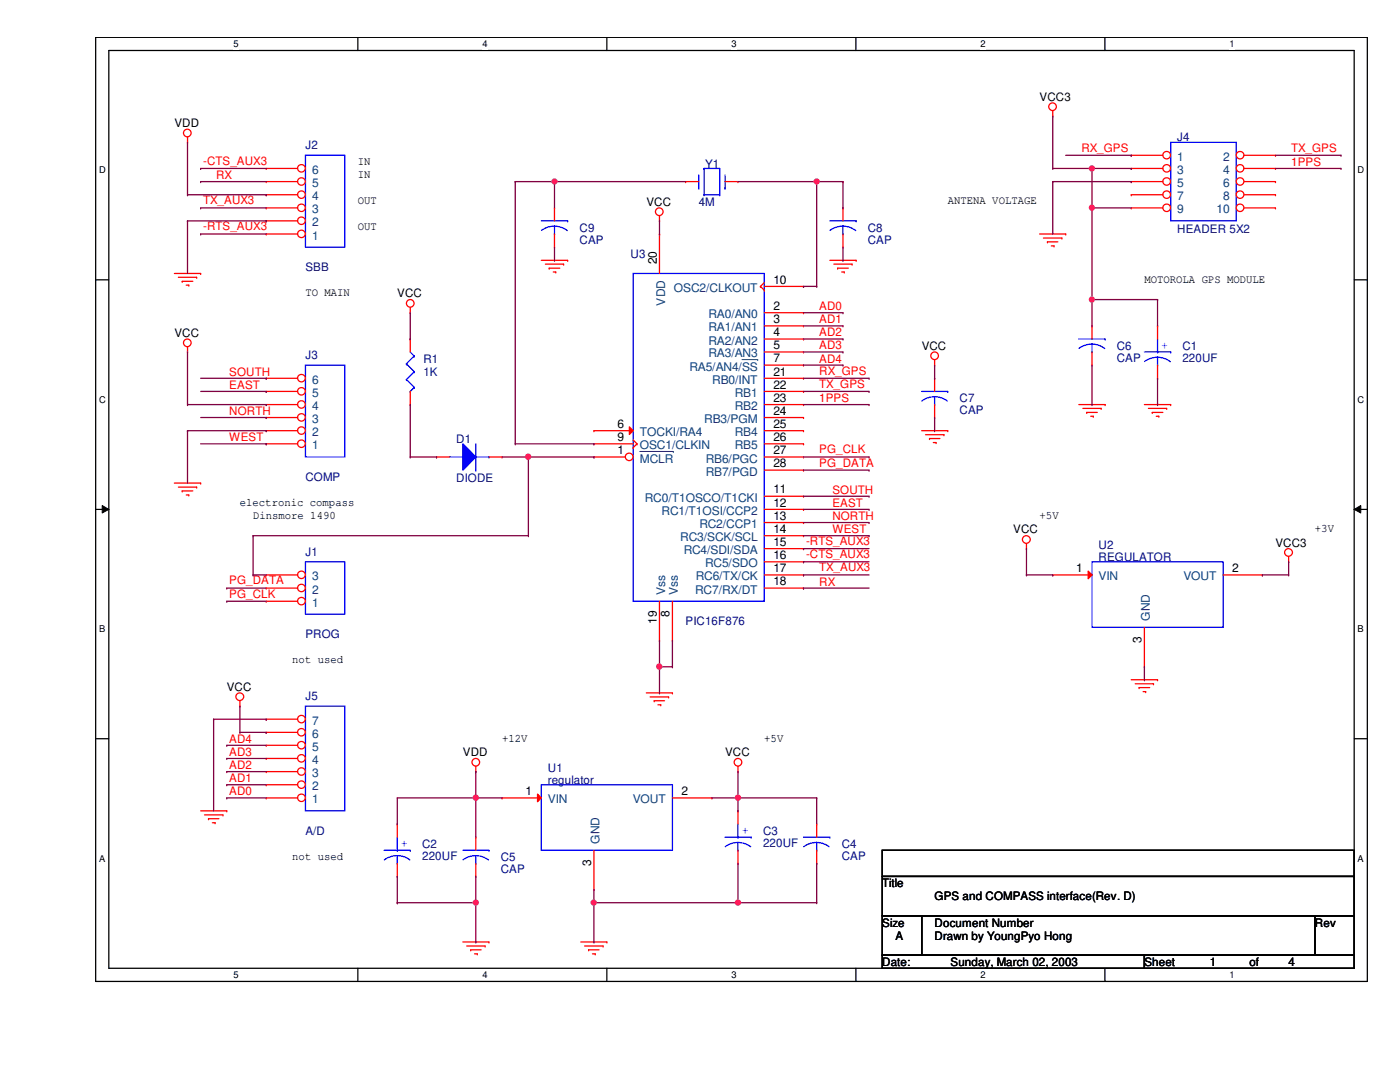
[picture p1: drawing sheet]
<svg xmlns="http://www.w3.org/2000/svg" width="279mm" height="216mm" viewBox="0 0 279 216" stroke-linecap="round" stroke-linejoin="round" font-family="sans-serif">
<path d="M19.1 7.5h253.8v188.3h-253.8zM21.7 10.1h248.6v183.1h-248.6z" fill="none" stroke="#000" stroke-width=".25"/>
<g fill="#fff">
<path d="M46.6 7.7h1v2.1h-1z"/>
<path d="M46.6 193.5h1v2.1h-1z"/>
</g>
<path d="M71.4 7.5v2.6M71.4 193.2v2.6" fill="none" stroke="#000" stroke-width=".25"/>
<g fill="#fff">
<path d="M96.3 7.7h1v2.1h-1z"/>
<path d="M96.3 193.5h1v2.1h-1z"/>
</g>
<path d="M121.1 7.5v2.6M121.1 193.2v2.6" fill="none" stroke="#000" stroke-width=".25"/>
<g fill="#fff">
<path d="M146 7.7h1v2.1h-1z"/>
<path d="M146 193.5h1v2.1h-1z"/>
</g>
<path d="M170.8 7.5v2.6M170.8 193.2v2.6" fill="none" stroke="#000" stroke-width=".25"/>
<g fill="#fff">
<path d="M195.7 7.7h1v2.1h-1z"/>
<path d="M195.7 193.5h1v2.1h-1z"/>
</g>
<path d="M220.5 7.5v2.6M220.5 193.2v2.6" fill="none" stroke="#000" stroke-width=".25"/>
<g fill="#fff">
<path d="M245.4 7.7h1v2.1h-1z"/>
<path d="M245.4 193.5h1v2.1h-1z"/>
<path d="M19.8 32.9h1.3v2.1h-1.3z"/>
<path d="M270.9 32.9h1.3v2.1h-1.3z"/>
<path d="M19.8 78.7h1.3v2.1h-1.3z"/>
<path d="M270.9 78.7h1.3v2.1h-1.3z"/>
</g>
<path d="M19.1 55.8h2.6M270.3 55.8h2.6" fill="none" stroke="#000" stroke-width=".25"/>
<g fill="#fff">
<path d="M19.8 124.5h1.2v2.1h-1.2z"/>
<path d="M270.9 124.5h1.3v2.1h-1.3z"/>
</g>
<path d="M19.1 101.6h2.6M270.3 101.6h2.6" fill="none" stroke="#000" stroke-width=".25"/>
<path d="M20.4 100.9l1.3 .7-1.3 .8zM270.3 101.6l1.3-.7v1.5z" fill="#000"/>
<path d="M20.4 100.9l1.3 .7-1.3 .8zM270.3 101.6l1.3-.7v1.5z" fill="none" stroke="#000" stroke-width=".2"/>
<g fill="#fff">
<path d="M19.8 170.3h1.2v2h-1.2z"/>
<path d="M270.9 170.3h1.3v2h-1.3z"/>
</g>
<path d="M19.1 147.4h2.6M270.3 147.4h2.6M176.1 169.7h94.2v5.2h-94.2zM176.1 174.9h94.2v7.9h-94.2zM176.1 182.8h7.8v7.8h-7.8zM176.1 190.6h52.3v2.6h-52.3zM183.9 182.8h78.5v7.8h-78.5zM228.4 190.6h41.9v2.6h-41.9zM262.4 182.8h7.9v7.8h-7.9z" fill="none" stroke="#000" stroke-width=".25"/>
<g fill="none" stroke="#f00" stroke-width=".25">
<path d="M37.4 28.4h.1M37.4 27.3v1.1M210.1 23.2h.1M210.1 22.1v1.1M34.8 54.6h5.2M35.6 55.3h3.6M36.4 56.1h.1M36.4 56.1h2.1M37.2 56.9h.5M37.7 56.9h.1M39.2 55.3h.1M40 54.6h.1"/>
<path d="M108 51.9h5.3M108.8 52.7h3.7M109.6 53.5h.1M109.6 53.5h2.1M110.4 54.3h.5M110.7 41.5h.1M110.7 49.3h.1M110.7 41.5v2.6M110.7 46.7v2.6M110.9 54.3h.1M112.5 52.7h.1M113.3 51.9h.1"/>
<path d="M131.6 44.1h.1M131.6 43.1v1M165.6 51.9h5.3M166.4 52.7h3.7M167.2 53.5h.1M167.2 53.5h2.1M168 54.3h.5M168.5 54.3h.1M170.1 52.7h.1M170.9 51.9h.1M207.5 46.7h5.2M208.2 47.5h3.7"/>
<path d="M209 48.3h.1M209 48.3h2.1M209.8 49.1h.6M210.4 49.1h.1M211.9 47.5h.1M212.7 46.7h.1M37.4 70.2h.1M37.4 69.2v1M81.9 62.4h.1M81.9 61.3v1.1M186.5 72.9h.1M186.5 71.8v1.1"/>
<path d="M231 65h.1M231 75.5h.1M231 65v2.6M231 72.9v2.6M34.8 96.4h5.2M35.6 97.2h3.6M36.4 98h.1M36.4 98h2.1M37.2 98.8h.5M37.7 98.8h.1M39.2 97.2h.1M40 96.4h.1"/>
<path d="M183.9 85.9h5.2M184.7 86.7h3.7M185.5 87.5h.1M185.5 87.5h2.1M186.3 88.3h.5M186.8 88.3h.1M188.4 86.7h.1M189.1 85.9h.1M215.3 80.7h5.3M216.1 81.5h3.7M216.9 82.3h.1M216.9 82.3h2.1"/>
<path d="M217.7 83.1h.5M218.2 83.1h.1M219.8 81.5h.1M220.6 80.7h.1M228.4 80.7h5.2M229.2 81.5h3.6M230 82.3h.1M230 82.3h2.1M230.8 83.1h.5M231.3 83.1h.1M232.8 81.5h.1M233.6 80.7h.1"/>
<path d="M204.9 109.5h.1M204.9 108.5v1M257.2 112.1h.1M257.2 111v1.1M47.9 139.8v1.1M129 138.3h5.2M129.8 139.1h3.6M130.6 139.8h.1M130.6 139.8h2M133.4 139.1h.1M134.2 138.3h.1M225.8 135.6h5.2"/>
<path d="M226.6 136.4h3.6M227.3 137.2h.1M227.3 137.2h2.1M228.1 138h.5M228.6 138h.1M230.2 136.4h.1M231 135.6h.1M47.9 140.9h.1M95 154h.1M95 152.9v1.1M131.3 140.6h.6M131.9 140.6h.1"/>
<path d="M147.3 154h.1M147.3 152.9v1.1M40 161.8h5.3M40.8 162.6h3.7M41.6 163.4h.1M41.6 163.4h2.1M42.4 164.2h.5M42.9 164.2h.1M44.5 162.6h.1M45.3 161.8h.1M92.4 188h5.2M93.1 188.8h3.7"/>
<path d="M93.9 189.5h.1M93.9 189.5h2.1M94.7 190.3h.6M95.3 190.3h.1M96.8 188.8h.1M97.6 188h.1M115.9 188h5.2M116.7 188.8h3.7M117.5 189.5h.1M117.5 189.5h2M118.2 190.3h.6M118.8 190.3h.1"/>
<path d="M120.4 188.8h.1M121.1 188h.1"/>
<circle cx="37.4" cy="26.5" r=".76"/>
<circle cx="210.1" cy="21.3" r=".76"/>
<circle cx="131.6" cy="42.2" r=".76"/>
<circle cx="37.4" cy="68.4" r=".76"/>
<circle cx="81.9" cy="60.5" r=".76"/>
<circle cx="186.5" cy="71" r=".76"/>
<circle cx="204.8" cy="107.7" r=".77"/>
<circle cx="257.2" cy="110.2" r=".77"/>
<circle cx="47.9" cy="139" r=".77"/>
<circle cx="95" cy="152.1" r=".76"/>
<circle cx="147.3" cy="152.1" r=".76"/>
</g>
<g fill="none" stroke="#00f" stroke-width=".25">
<path d="M108 44.1h5.3M110.7 46.7h.1M110.7 45.1l1.3 .2 1.2 .7M110.7 45.1l-1.2 .2-1.4 .7M110.7 45.1v1.6M113.3 44.1h.1M228.4 70.2h5.2M231 72.9h.1M231 70.2h.1M231 71.3l1.3 .2 1.3 .7M231 71.3l-1.1 .1-1.5 .7M231 67.6v2.6"/>
<path d="M231 71.3v1.6M233.6 70.2h.1M61 112.1h7.8v10.5h-7.8z"/>
</g>
<circle cx="60.2" cy="120" r=".75" fill="#fff"/>
<g fill="none" stroke="#f00" stroke-width=".25">
<path d="M53.1 120h.1M53.1 120h6.3"/>
<circle cx="60.2" cy="120" r=".75"/>
</g>
<circle cx="60.2" cy="117.3" r=".75" fill="#fff"/>
<g fill="none" stroke="#f00" stroke-width=".25">
<path d="M53.1 117.3h.1M53.1 117.3h6.3"/>
<circle cx="60.2" cy="117.3" r=".75"/>
</g>
<circle cx="60.2" cy="114.7" r=".75" fill="#fff"/>
<g fill="none" stroke="#f00" stroke-width=".25">
<path d="M168.2 41.5h.1M168.2 49.3h.1M168.2 41.5v2.6M168.2 46.7v2.6M53.1 114.7h.1M53.1 114.7h6.3"/>
<circle cx="60.2" cy="114.7" r=".75"/>
</g>
<path d="M61 31h7.8v18.3h-7.8zM165.6 44.1h5.3M168.2 46.7h.1M168.2 45.1l1.4 .2 1.2 .7M168.2 45.1l-1.1 .2-1.4 .7M168.2 45.1v1.6M170.9 44.1h.1" fill="none" stroke="#00f" stroke-width=".25"/>
<circle cx="60.2" cy="46.7" r=".75" fill="#fff"/>
<g fill="none" stroke="#f00" stroke-width=".25">
<path d="M53.1 46.7h.1M53.1 46.7h6.3"/>
<circle cx="60.2" cy="46.7" r=".75"/>
</g>
<circle cx="60.2" cy="44" r=".75" fill="#fff"/>
<g fill="none" stroke="#f00" stroke-width=".25">
<path d="M53.1 44.1h.1M53.1 44.1h6.3"/>
<circle cx="60.2" cy="44" r=".75"/>
</g>
<circle cx="60.2" cy="41.5" r=".75" fill="#fff"/>
<g fill="none" stroke="#f00" stroke-width=".25">
<path d="M53.1 41.5h.1M53.1 41.5h6.3"/>
<circle cx="60.2" cy="41.5" r=".75"/>
</g>
<circle cx="60.2" cy="38.8" r=".75" fill="#fff"/>
<g fill="none" stroke="#f00" stroke-width=".25">
<path d="M53.1 38.9h.1M53.1 38.9h6.3"/>
<circle cx="60.2" cy="38.8" r=".75"/>
</g>
<circle cx="60.2" cy="36.2" r=".75" fill="#fff"/>
<g fill="none" stroke="#f00" stroke-width=".25">
<path d="M53.1 36.2h.1M53.1 36.2h6.3"/>
<circle cx="60.2" cy="36.2" r=".75"/>
</g>
<circle cx="60.2" cy="33.6" r=".75" fill="#fff"/>
<g fill="none" stroke="#f00" stroke-width=".25">
<path d="M53.1 33.6h.1M53.1 33.6h6.3"/>
<circle cx="60.2" cy="33.6" r=".75"/>
</g>
<path d="M61 140.9h7.8v20.9h-7.8z" fill="none" stroke="#00f" stroke-width=".25"/>
<circle cx="60.2" cy="159.2" r=".75" fill="#fff"/>
<g fill="none" stroke="#f00" stroke-width=".25">
<path d="M53.1 159.2h.1M53.1 159.2h6.3"/>
<circle cx="60.2" cy="159.2" r=".75"/>
</g>
<circle cx="60.2" cy="156.6" r=".75" fill="#fff"/>
<g fill="none" stroke="#f00" stroke-width=".25">
<path d="M53.1 156.6h.1M53.1 156.6h6.3"/>
<circle cx="60.2" cy="156.6" r=".75"/>
</g>
<circle cx="60.2" cy="153.9" r=".75" fill="#fff"/>
<g fill="none" stroke="#f00" stroke-width=".25">
<path d="M53.1 154h.1M53.1 154h6.3"/>
<circle cx="60.2" cy="153.9" r=".75"/>
</g>
<circle cx="60.2" cy="151.3" r=".75" fill="#fff"/>
<g fill="none" stroke="#f00" stroke-width=".25">
<path d="M53.1 151.3h.1M53.1 151.3h6.3"/>
<circle cx="60.2" cy="151.3" r=".75"/>
</g>
<circle cx="60.2" cy="148.7" r=".75" fill="#fff"/>
<g fill="none" stroke="#f00" stroke-width=".25">
<path d="M53.1 148.7h.1M53.1 148.7h6.3"/>
<circle cx="60.2" cy="148.7" r=".75"/>
</g>
<circle cx="60.2" cy="146.1" r=".75" fill="#fff"/>
<g fill="none" stroke="#f00" stroke-width=".25">
<path d="M53.1 146.1h.1M53.1 146.1h6.3"/>
<circle cx="60.2" cy="146.1" r=".75"/>
</g>
<circle cx="60.2" cy="143.5" r=".75" fill="#fff"/>
<g fill="none" stroke="#f00" stroke-width=".25">
<path d="M131.6 46.7h.1M131.6 46.7v7.9M151.8 57.1h.1M151.8 57.1l.7 .8M152.5 57.9h.1M152.5 56.4l-.7 .7M152.5 57.1h7.9M160.4 57.1h.1M152.5 62.4h7.9M152.5 65h7.9M152.5 67.6h7.9M152.5 70.2h7.9"/>
<path d="M152.5 75.5h7.9M152.5 78.1h7.9M160.4 62.4h.1M160.4 65h.1M160.4 67.6h.1M160.4 70.2h.1M160.4 75.5h.1M160.4 78.1h.1M152.5 80.7h7.9M152.5 83.3h7.9M152.5 85.9h7.9M152.5 88.6h7.9"/>
<path d="M152.5 91.2h7.9M152.5 93.8h7.9M152.5 99h7.9M160.4 80.7h.1M160.4 83.3h.1M160.4 85.9h.1M160.4 88.6h.1M160.4 91.2h.1M160.4 93.8h.1M160.4 99h.1M131.6 120v7.8M152.5 101.6h7.9"/>
<path d="M152.5 104.3h7.9M152.5 106.9h7.9M152.5 109.5h7.9M152.5 112.1h7.9M152.5 114.7h7.9M152.5 117.3h7.9M160.4 101.6h.1M160.4 104.3h.1M160.4 106.9h.1M160.4 109.5h.1M160.4 112.1h.1M160.4 114.7h.1"/>
<path d="M160.4 117.3h.1M131.6 127.8h.1M53.1 143.5h.1M53.1 143.5h6.3"/>
<circle cx="60.2" cy="143.5" r=".75"/>
</g>
<path d="M126.4 54.6h26.1v65.4h-26.1z" fill="none" stroke="#00f" stroke-width=".25"/>
<path d="M125.6 85.2l.8 .7-.8 .8z" fill="#f00"/>
<path d="M118.5 85.9h.1M118.5 88.6h.1M118.5 85.9h7.9M118.5 88.6h7.9M125.6 85.2l.8 .7-.8 .8zM126.4 89.3h.1M126.4 87.8l.7 .8M127.1 88.6h.1M127.1 88.6l-.7 .7" fill="none" stroke="#f00" stroke-width=".25"/>
<circle cx="125.6" cy="91.2" r=".75" fill="#fff"/>
<g fill="none" stroke="#f00" stroke-width=".25">
<path d="M81.9 67.6h.1M81.9 67.6v2.6M81.9 78.1v2.6M152.5 72.9h7.9M160.4 72.9h.1M81.9 80.7h.1M118.5 91.2h.1M118.5 91.2h6.3M134.2 120v7.8M134.2 127.8h.1M79.3 164.4h.1M79.3 174.9h.1"/>
<path d="M79.3 164.4v2.6M79.3 172.3v2.6"/>
<circle cx="125.6" cy="91.2" r=".75"/>
</g>
<path d="M148.1 71.8h3.1M151.2 71.8h.1M127.7 90.1h6.7M134.4 90.1h.1" fill="none" stroke="#004080" stroke-width=".2"/>
<g fill="none" stroke="#00f" stroke-width=".25">
<path d="M81.1 72.6h.1M81.1 75.7h.1M81.1 72.6l1.6 1.6M81.1 75.7l1.6 1.6M81.9 78.1h.1M81.9 70.2l.8 .8M82.7 71h.1M82.7 74.2h.1M82.7 77.3h.1M82.7 71l-1.6 1.6M82.7 74.2l-1.6 1.5M82.7 77.3l-.8 .8"/>
<path d="M108 156.6h26.2v13.1h-26.2zM76.7 169.7h5.2M79.3 172.3h.1M79.3 169.7h.1M79.3 170.7l1.6 .3 .9 .6M79.3 170.7l-1.1 .2-1.5 .7M79.3 167v2.7M79.3 170.7v1.6M81.9 169.7h.1"/>
</g>
<path d="M107.3 158.5l.7 .7-.7 .8z" fill="#f00"/>
<g fill="none" stroke="#f00" stroke-width=".25">
<path d="M100.2 159.2h.1M100.2 159.2h7.8M107.3 158.5l.7 .7-.7 .8zM134.2 159.2h7.9M142.1 159.2h.1M95 167h.1M95 174.9h.1M95 167v2.7M95 172.3v2.6M118.5 177.5h.1M118.5 169.7v7.8M147.3 161.8h.1"/>
<path d="M147.3 172.3h.1M147.3 161.8v2.6M147.3 169.7v2.6"/>
</g>
<g fill="none" stroke="#00f" stroke-width=".25">
<path d="M233.6 28.4h13.1v15.7h-13.1zM92.4 169.7h5.2M95 172.3h.1M95 170.7l1 .2 1.5 .7M95 170.7l-1.1 .2-1.5 .7M95 170.7v1.6M97.6 169.7h.1M144.7 167h5.2M147.3 169.7h.1M147.3 167h.1M147.3 168.1l1.6 .3 .9 .6M147.3 168.1l-1.1 .1-1.5 .8"/>
<path d="M147.3 164.4v2.6M147.3 168.1v1.6M149.9 167h.1"/>
</g>
<circle cx="232.8" cy="31" r=".75" fill="#fff"/>
<g fill="none" stroke="#f00" stroke-width=".25">
<path d="M225.8 31h.1M225.8 31h6.3"/>
<circle cx="232.8" cy="31" r=".75"/>
</g>
<circle cx="247.5" cy="31" r=".75" fill="#fff"/>
<g fill="none" stroke="#f00" stroke-width=".25">
<path d="M248.3 31h6.3M254.6 31h.1"/>
<circle cx="247.5" cy="31" r=".75"/>
</g>
<circle cx="232.8" cy="33.6" r=".75" fill="#fff"/>
<g fill="none" stroke="#f00" stroke-width=".25">
<path d="M225.8 33.6h.1M225.8 33.6h6.3"/>
<circle cx="232.8" cy="33.6" r=".75"/>
</g>
<circle cx="247.5" cy="33.6" r=".75" fill="#fff"/>
<g fill="none" stroke="#f00" stroke-width=".25">
<path d="M248.3 33.6h6.3M254.6 33.6h.1"/>
<circle cx="247.5" cy="33.6" r=".75"/>
</g>
<circle cx="232.8" cy="36.2" r=".75" fill="#fff"/>
<g fill="none" stroke="#f00" stroke-width=".25">
<path d="M225.8 36.2h.1M225.8 36.2h6.3"/>
<circle cx="232.8" cy="36.2" r=".75"/>
</g>
<circle cx="247.5" cy="36.2" r=".75" fill="#fff"/>
<g fill="none" stroke="#f00" stroke-width=".25">
<path d="M248.3 36.2h6.3M254.6 36.2h.1"/>
<circle cx="247.5" cy="36.2" r=".75"/>
</g>
<circle cx="232.8" cy="38.8" r=".75" fill="#fff"/>
<g fill="none" stroke="#f00" stroke-width=".25">
<path d="M225.8 38.9h.1M225.8 38.9h6.3"/>
<circle cx="232.8" cy="38.8" r=".75"/>
</g>
<circle cx="247.5" cy="38.8" r=".75" fill="#fff"/>
<g fill="none" stroke="#f00" stroke-width=".25">
<path d="M248.3 38.9h6.3M254.6 38.9h.1"/>
<circle cx="247.5" cy="38.8" r=".75"/>
</g>
<circle cx="232.8" cy="41.5" r=".75" fill="#fff"/>
<g fill="none" stroke="#f00" stroke-width=".25">
<path d="M225.8 41.5h.1M225.8 41.5h6.3"/>
<circle cx="232.8" cy="41.5" r=".75"/>
</g>
<circle cx="247.5" cy="41.5" r=".75" fill="#fff"/>
<g fill="none" stroke="#f00" stroke-width=".25">
<path d="M248.3 41.5h6.3M254.6 41.5h.1M163 164.4h.1M163 172.3h.1M163 164.4v2.6M163 169.7v2.6"/>
<circle cx="247.5" cy="41.5" r=".75"/>
</g>
<path d="M160.4 167h5.2M163 169.7h.1M163 168.1l1.5 .3 1 .6M163 168.1l-1.1 .1-1.5 .8M163 168.1v1.6M165.6 167h.1" fill="none" stroke="#00f" stroke-width=".25"/>
<path d="M92.4 88.6l2.6 2.6-2.6 2.6z" fill="#00f"/>
<path d="M61 72.9h7.8v18.3h-7.8zM89.7 91.2h2.7M92.4 88.6l2.6 2.6-2.6 2.6zM92.4 91.2h.1M95 93.8h.1M95 88.6v5.2M95 91.2h2.6M97.6 91.2h.1" fill="none" stroke="#00f" stroke-width=".25"/>
<path d="M87.1 91.2h.1M87.1 91.2h2.6M97.6 91.2h2.6M100.2 91.2h.1" fill="none" stroke="#f00" stroke-width=".25"/>
<circle cx="60.2" cy="88.5" r=".75" fill="#fff"/>
<g fill="none" stroke="#f00" stroke-width=".25">
<path d="M53.1 88.6h.1M53.1 88.6h6.3"/>
<circle cx="60.2" cy="88.5" r=".75"/>
</g>
<circle cx="60.2" cy="85.9" r=".75" fill="#fff"/>
<g fill="none" stroke="#f00" stroke-width=".25">
<path d="M53.1 85.9h.1M53.1 85.9h6.3"/>
<circle cx="60.2" cy="85.9" r=".75"/>
</g>
<circle cx="60.2" cy="83.3" r=".75" fill="#fff"/>
<g fill="none" stroke="#f00" stroke-width=".25">
<path d="M53.1 83.3h.1M53.1 83.3h6.3"/>
<circle cx="60.2" cy="83.3" r=".75"/>
</g>
<circle cx="60.2" cy="80.7" r=".75" fill="#fff"/>
<g fill="none" stroke="#f00" stroke-width=".25">
<path d="M53.1 80.7h.1M53.1 80.7h6.3"/>
<circle cx="60.2" cy="80.7" r=".75"/>
</g>
<circle cx="60.2" cy="78.1" r=".75" fill="#fff"/>
<g fill="none" stroke="#f00" stroke-width=".25">
<path d="M53.1 78.1h.1M53.1 78.1h6.3"/>
<circle cx="60.2" cy="78.1" r=".75"/>
</g>
<circle cx="60.2" cy="75.5" r=".75" fill="#fff"/>
<g fill="none" stroke="#f00" stroke-width=".25">
<path d="M53.1 75.5h.1M53.1 75.5h6.3M186.5 75.5h.1M186.5 75.5v2.6M186.5 83.3h.1M186.5 80.7v2.6"/>
<circle cx="60.2" cy="75.5" r=".75"/>
</g>
<path d="M183.9 78.1h5.2M186.5 79.2l1.6 .3 1 .5M186.5 79.2l-1.1 .1-1.4 .7M186.5 79.2v1.5M189.1 78.1h.1M186.5 80.7h.1M217.9 112.1h26.2v13.1h-26.2z" fill="none" stroke="#00f" stroke-width=".25"/>
<path d="M217.2 114l.7 .7-.7 .8z" fill="#f00"/>
<g fill="none" stroke="#f00" stroke-width=".25">
<path d="M136.8 36.2h.1M136.8 36.2h2.6M144.7 36.2h2.6M147.3 36.2h.1M217.9 65h.1M217.9 72.9h.1M217.9 65v2.6M217.9 70.2v2.7M210.1 114.7h.1M210.1 114.7h7.8M217.2 114l.7 .7-.7 .8zM244.1 114.7h7.8"/>
<path d="M251.9 114.7h.1M228.4 133.1h.1M228.4 125.2v7.9"/>
</g>
<g fill="none" stroke="#00f" stroke-width=".25">
<path d="M139.4 37.5h.1M139.4 34.9v2.6M140.5 38.9h.1M140.5 33.6h.1M140.5 33.6v5.3M140.5 38.9h3.1M140.5 33.6h3.1M143.6 38.9h.1M143.6 33.6h.1M143.6 33.6v5.3M144.7 37.5h.1M144.7 34.9v2.6"/>
<path d="M215.3 67.6h5.3M217.9 70.2h.1M217.9 68.7l1.4 .2 1.2 .7M217.9 68.7l-1.1 .1-1.5 .7M217.9 68.7v1.5M220.6 67.6h.1"/>
</g>
<path d="M147.3 36.2h15.7M163 36.2h.1M163 36.2v20.9M163 57.1h.1M81.9 67.6h.1M81.9 62.4v5.2M160.4 117.3h.1M160.4 114.7h.1M160.4 117.3h13M160.4 114.7h13" fill="none" stroke="#800040" stroke-width=".25"/>
<circle cx="163" cy="36.2" r=".5" fill="#f0f"/>
<circle cx="163" cy="36.2" r=".5" fill="none" stroke="#f0f" stroke-width=".25"/>
<path d="M110.7 36.2h.1M110.7 36.2h26.1M160.4 57.1h.1M160.4 57.1h2.6" fill="none" stroke="#800040" stroke-width=".25"/>
<circle cx="110.7" cy="36.2" r=".5" fill="#f0f"/>
<circle cx="110.7" cy="36.2" r=".5" fill="none" stroke="#f0f" stroke-width=".25"/>
<g fill="none" stroke="#800040" stroke-width=".25">
<path d="M102.8 36.2h.1M102.8 36.2v52.4M102.8 36.2h7.9M110.7 36.2h.1M110.7 36.2v5.3M163 36.2h5.2M168.2 36.2h.1M168.2 36.2v5.3M110.7 51.9h.1M110.7 49.3v2.6M131.6 46.7h.1M131.6 44.1v2.6"/>
<path d="M168.2 41.5h.1M168.2 51.9h.1M168.2 49.3v2.6M100.2 91.2h5.3M102.8 88.6h.1M102.8 88.6h15.7M105.5 91.2h.1M118.5 88.6h.1M160.4 80.7h13M173.4 80.7h.1M131.6 133.1h.1M131.6 127.8v5.3"/>
<path d="M131.6 133.1h2.6"/>
</g>
<circle cx="131.6" cy="133" r=".51" fill="#f0f"/>
<circle cx="131.6" cy="133" r=".51" fill="none" stroke="#f0f" stroke-width=".25"/>
<g fill="none" stroke="#800040" stroke-width=".25">
<path d="M37.4 38.9h.1M37.4 28.4v10.5M37.4 38.9h15.7M40 36.2h.1M40 33.6h.1M40 36.2h13.1M40 33.6h13.1M53.1 38.9h.1M37.4 44.1h.1M37.4 44.1v10.5M37.4 44.1h15.7M40 41.5h.1"/>
<path d="M40 46.7h.1M40 41.5h13.1M40 46.7h13.1M53.1 44.1h.1M37.4 70.2v10.5M37.4 85.9h.1M37.4 80.7h.1M37.4 85.9v10.5M37.4 80.7h15.7M37.4 85.9h15.7M53.1 80.7h.1M53.1 85.9h.1"/>
<path d="M134.2 133.1h.1M134.2 127.8v5.3M142.1 159.2h5.2M147.3 159.2h.1M147.3 154v5.2"/>
</g>
<circle cx="147.3" cy="159.2" r=".51" fill="#f0f"/>
<circle cx="147.3" cy="159.2" r=".51" fill="none" stroke="#f0f" stroke-width=".25"/>
<path d="M147.3 159.2v2.6M147.3 161.8h.1M147.3 172.3v7.8M147.3 180.1h.1" fill="none" stroke="#800040" stroke-width=".25"/>
<circle cx="147.3" cy="180.1" r=".5" fill="#f0f"/>
<circle cx="147.3" cy="180.1" r=".5" fill="none" stroke="#f0f" stroke-width=".25"/>
<path d="M118.5 180.1h.1M118.5 180.1h28.8" fill="none" stroke="#800040" stroke-width=".25"/>
<circle cx="118.5" cy="180.1" r=".5" fill="#f0f"/>
<circle cx="118.5" cy="180.1" r=".5" fill="none" stroke="#f0f" stroke-width=".25"/>
<path d="M79.3 159.2h15.7M95 159.2h.1M95 159.2v7.8M118.5 177.5v2.6M118.5 180.1h.1" fill="none" stroke="#800040" stroke-width=".25"/>
<circle cx="95" cy="159.2" r=".51" fill="#f0f"/>
<circle cx="95" cy="159.2" r=".51" fill="none" stroke="#f0f" stroke-width=".25"/>
<path d="M210.1 33.6h.1M210.1 23.2v10.4M210.1 33.6h7.8M217.9 33.6h.1M147.3 159.2h.1M147.3 159.2h15.7M163 159.2h.1M163 159.2v5.2M163 172.3h.1M163 172.3v7.8M147.3 180.1h15.7M163 180.1h.1" fill="none" stroke="#800040" stroke-width=".25"/>
<circle cx="217.9" cy="33.6" r=".5" fill="#f0f"/>
<circle cx="217.9" cy="33.6" r=".5" fill="none" stroke="#f0f" stroke-width=".25"/>
<g fill="none" stroke="#800040" stroke-width=".25">
<path d="M210.1 36.2h.1M210.1 36.2v10.5M210.1 36.2h15.7M212.7 31h13.1M217.9 33.6h.1M217.9 33.6h7.9M217.9 33.6v26.2M225.8 36.2h.1M225.8 31h.1M225.8 33.6h.1M254.6 31h13M254.6 33.6h13"/>
<path d="M267.6 31h.1M267.6 33.6h.1M217.9 41.5h.1M217.9 59.8h.1M217.9 41.5h7.9M160.4 78.1h13M160.4 75.5h13M173.4 78.1h.1M173.4 75.5h.1"/>
</g>
<circle cx="217.9" cy="41.4" r=".5" fill="#f0f"/>
<circle cx="217.9" cy="41.4" r=".5" fill="none" stroke="#f0f" stroke-width=".25"/>
<circle cx="217.9" cy="59.8" r=".5" fill="#f0f"/>
<circle cx="217.9" cy="59.8" r=".5" fill="none" stroke="#f0f" stroke-width=".25"/>
<g fill="none" stroke="#800040" stroke-width=".25">
<path d="M217.9 59.8h.1M217.9 59.8h13.1M217.9 59.8v5.2M231 59.8h.1M231 59.8v5.2M40 75.5h13.1M40 78.1h13.1M53.1 75.5h.1M53.1 78.1h.1M186.5 75.5h.1M186.5 72.9v2.6M217.9 65h.1"/>
<path d="M217.9 72.9v7.8M231 75.5v5.2M40 83.3h13.1M40 88.6h13.1M53.1 83.3h.1M53.1 88.6h.1M81.9 91.2h.1M81.9 80.7v10.5M81.9 91.2h5.2M87.1 91.2h.1M160.4 99h13M173.4 99h.1"/>
<path d="M186.5 85.9h.1M186.5 83.3v2.6M217.9 80.7h.1M231 80.7h.1M160.4 101.6h13M160.4 104.3h13M160.4 106.9h13M173.4 101.6h.1M173.4 104.3h.1M173.4 106.9h.1M204.9 114.7h.1M204.9 109.5v5.2"/>
<path d="M204.9 114.7h5.2M210.1 114.7h.1M251.9 114.7h.1M251.9 114.7h5.3M257.2 114.7h.1M257.2 112.1v2.6M131.6 138.3h.1M131.6 133.1v5.2M228.4 135.6h.1M228.4 133.1v2.5M79.3 159.2v5.2M95 154h.1"/>
<path d="M95 154v5.2M79.3 164.4h.1M79.3 174.9v5.2M79.3 180.1h.1M79.3 180.1h15.7"/>
</g>
<circle cx="95" cy="180.1" r=".5" fill="#f0f"/>
<circle cx="95" cy="180.1" r=".5" fill="none" stroke="#f0f" stroke-width=".25"/>
<path d="M105.5 91.2h.1M105.5 91.2v15.7M50.5 106.9h55M105.5 106.9h.1M95 159.2h.1M95 159.2h5.2M95 174.9v13.1M95 180.1h.1M95 188h.1M118.5 188h.1M118.5 180.1v7.9" fill="none" stroke="#800040" stroke-width=".25"/>
<circle cx="105.4" cy="91.1" r=".51" fill="#f0f"/>
<circle cx="105.4" cy="91.1" r=".51" fill="none" stroke="#f0f" stroke-width=".25"/>
<g fill="none" stroke="#800040" stroke-width=".25">
<path d="M160.4 62.4h7.8M160.4 65h7.8M160.4 67.6h7.8M160.4 70.2h7.8M160.4 72.9h7.8M168.2 62.4h.1M168.2 65h.1M168.2 67.6h.1M168.2 70.2h.1M168.2 72.9h.1M105.5 91.2h13M118.5 91.2h.1"/>
<path d="M160.4 91.2h13M160.4 93.8h13M173.4 91.2h.1M173.4 93.8h.1M45.3 117.3h.1M45.3 120h.1M45.3 117.3h7.8M45.3 120h7.8M50.5 114.7h.1M50.5 106.9h.1M50.5 114.7h2.6M50.5 106.9v7.8"/>
<path d="M160.4 109.5h.1M160.4 112.1h.1M160.4 109.5h13M160.4 112.1h13M42.6 143.5h.1M42.6 143.5v18.3M42.6 143.5h10.5M45.3 148.7h.1M45.3 151.3h.1M45.3 154h.1M45.3 156.6h.1M45.3 159.2h.1"/>
<path d="M45.3 148.7h7.8M45.3 151.3h7.8M45.3 154h7.8M45.3 156.6h7.8M45.3 159.2h7.8M47.9 146.1h.1M47.9 140.9v5.2M47.9 146.1h5.2M53.1 146.1h.1M53.1 143.5h.1"/>
</g>
<circle cx="163" cy="36.2" r=".5" fill="#f0f"/>
<circle cx="163" cy="36.2" r=".5" fill="none" stroke="#f0f" stroke-width=".25"/>
<circle cx="110.7" cy="36.2" r=".5" fill="#f0f"/>
<circle cx="110.7" cy="36.2" r=".5" fill="none" stroke="#f0f" stroke-width=".25"/>
<circle cx="131.6" cy="133" r=".51" fill="#f0f"/>
<circle cx="131.6" cy="133" r=".51" fill="none" stroke="#f0f" stroke-width=".25"/>
<circle cx="147.3" cy="159.2" r=".51" fill="#f0f"/>
<circle cx="147.3" cy="159.2" r=".51" fill="none" stroke="#f0f" stroke-width=".25"/>
<circle cx="147.3" cy="180.1" r=".5" fill="#f0f"/>
<circle cx="147.3" cy="180.1" r=".5" fill="none" stroke="#f0f" stroke-width=".25"/>
<circle cx="118.5" cy="180.1" r=".5" fill="#f0f"/>
<circle cx="118.5" cy="180.1" r=".5" fill="none" stroke="#f0f" stroke-width=".25"/>
<circle cx="95" cy="159.2" r=".51" fill="#f0f"/>
<circle cx="95" cy="159.2" r=".51" fill="none" stroke="#f0f" stroke-width=".25"/>
<circle cx="217.9" cy="33.6" r=".5" fill="#f0f"/>
<circle cx="217.9" cy="33.6" r=".5" fill="none" stroke="#f0f" stroke-width=".25"/>
<circle cx="217.9" cy="41.4" r=".5" fill="#f0f"/>
<circle cx="217.9" cy="41.4" r=".5" fill="none" stroke="#f0f" stroke-width=".25"/>
<circle cx="217.9" cy="59.8" r=".5" fill="#f0f"/>
<circle cx="217.9" cy="59.8" r=".5" fill="none" stroke="#f0f" stroke-width=".25"/>
<circle cx="95" cy="180.1" r=".5" fill="#f0f"/>
<circle cx="95" cy="180.1" r=".5" fill="none" stroke="#f0f" stroke-width=".25"/>
<circle cx="105.4" cy="91.1" r=".51" fill="#f0f"/>
<circle cx="105.4" cy="91.1" r=".51" fill="none" stroke="#f0f" stroke-width=".25"/>
<g font-size="2.4" fill="#004080">
<text x="62.3" y="34.7">6</text>
<text x="234.9" y="32.1">1</text>
<text x="234.9" y="34.7">3</text>
<text x="244.1" y="32.1">2</text>
<text x="244.1" y="34.7">4</text>
<text x="62.3" y="40">4</text>
<text x="62.3" y="37.3">5</text>
<text x="234.9" y="37.3">5</text>
<text x="234.9" y="40">7</text>
<text x="244.1" y="37.3">6</text>
<text x="244.1" y="40">8</text>
<text x="62.3" y="47.8">1</text>
<text x="62.3" y="45.2">2</text>
<text x="62.3" y="42.6">3</text>
<text x="234.9" y="42.6">9</text>
<text x="242.8" y="42.6">10</text>
<text x="134.5" y="58.3">OSC2/CLKOUT</text>
<text x="132.7" y="61" transform="rotate(-90 132.7 61)">VDD</text>
<text x="141.4" y="63.5">RA0/AN0</text>
<text x="141.4" y="66.1">RA1/AN1</text>
<text x="141.4" y="68.7">RA2/AN2</text>
<text x="141.4" y="71.3">RA3/AN3</text>
<text x="62.3" y="76.6">6</text>
<text x="137.6" y="74">RA5/AN4/SS</text>
<text x="142.2" y="76.6">RB0/INT</text>
<text x="62.3" y="81.8">4</text>
<text x="62.3" y="79.2">5</text>
<text x="146.6" y="79.2">RB1</text>
<text x="146.6" y="81.8">RB2</text>
<text x="62.3" y="89.7">1</text>
<text x="62.3" y="87">2</text>
<text x="62.3" y="84.4">3</text>
<text x="127.7" y="87">TOCKI/RA4</text>
<text x="127.7" y="89.7">OSC1/CLKIN</text>
<text x="140.5" y="84.4">RB3/PGM</text>
<text x="146.6" y="87">RB4</text>
<text x="146.6" y="89.7">RB5</text>
<text x="127.7" y="92.3">MCLR</text>
<text x="140.8" y="92.3">RB6/PGC</text>
<text x="140.8" y="94.9">RB7/PGD</text>
<text x="128.7" y="100.1">RC0/T1OSCO/T1CKI</text>
<text x="132" y="102.7">RC1/T1OSI/CCP2</text>
<text x="135.8" y="108">RC3/SCK/SCL</text>
<text x="139.6" y="105.4">RC2/CCP1</text>
<text x="136.4" y="110.6">RC4/SDI/SDA</text>
<text x="140.7" y="113.2">RC5/SDO</text>
<text x="62.3" y="118.4">2</text>
<text x="62.3" y="115.8">3</text>
<text x="132.7" y="118.7" transform="rotate(-90 132.7 118.7)">Vss</text>
<text x="135.3" y="118.7" transform="rotate(-90 135.3 118.7)">Vss</text>
<text x="138.7" y="118.4">RC7/RX/DT</text>
<text x="138.9" y="115.8">RC6/TX/CK</text>
<text x="219.2" y="115.8">VIN</text>
<text x="236.2" y="115.8">VOUT</text>
<text x="62.3" y="121.1">1</text>
<text x="229.5" y="123.9" transform="rotate(-90 229.5 123.9)">GND</text>
<text x="62.3" y="149.8">5</text>
<text x="62.3" y="147.2">6</text>
<text x="62.3" y="144.6">7</text>
<text x="62.3" y="155.1">3</text>
<text x="62.3" y="152.4">4</text>
<text x="62.3" y="160.3">1</text>
<text x="62.3" y="157.7">2</text>
<text x="109.3" y="160.3">VIN</text>
<text x="126.3" y="160.3">VOUT</text>
<text x="119.6" y="168.4" transform="rotate(-90 119.6 168.4)">GND</text>
</g>
<g font-size="2.4">
<text x="131.1" y="52.7" transform="rotate(-90 131.1 52.7)">20</text>
<text x="154.3" y="56.6">10</text>
<text x="154.3" y="61.8">2</text>
<text x="154.3" y="64.5">3</text>
<text x="154.3" y="67.1">4</text>
<text x="154.3" y="69.7">5</text>
<text x="154.3" y="74.9">21</text>
<text x="154.3" y="77.6">22</text>
<text x="154.3" y="72.3">7</text>
<text x="154.3" y="80.2">23</text>
<text x="154.3" y="82.8">24</text>
<text x="123.2" y="85.4">6</text>
<text x="123.2" y="88">9</text>
<text x="154.3" y="85.4">25</text>
<text x="154.3" y="88">26</text>
<text x="123.2" y="90.6">1</text>
<text x="154.3" y="90.6">27</text>
<text x="154.3" y="93.3">28</text>
<text x="154.3" y="98.5">11</text>
<text x="154.3" y="101.1">12</text>
<text x="154.3" y="103.7">13</text>
<text x="154.3" y="106.3">14</text>
<text x="154.3" y="108.9">15</text>
<text x="154.3" y="111.5">16</text>
<text x="154.3" y="114.2">17</text>
<text x="154.3" y="116.8">18</text>
<text x="214.8" y="114.2">1</text>
<text x="245.9" y="114.2">2</text>
<text x="131.1" y="124.5" transform="rotate(-90 131.1 124.5)">19</text>
<text x="133.6" y="123.1" transform="rotate(-90 133.6 123.1)">8</text>
<text x="227.8" y="128.4" transform="rotate(-90 227.8 128.4)">3</text>
<text x="104.9" y="158.7">1</text>
<text x="136" y="158.7">2</text>
<text x="118" y="172.8" transform="rotate(-90 118 172.8)">3</text>
</g>
<g font-size="2.3">
<text x="207.5" y="20.1">VCC3</text>
<text x="34.8" y="25.3">VDD</text>
<text x="71.4" y="32.9">IN</text>
<text x="71.4" y="35.5">IN</text>
<text x="71.4" y="40.8">OUT</text>
<text x="129" y="41">VCC</text>
<text x="189.1" y="40.8">ANTENA VOLTAGE</text>
<text x="71.4" y="46">OUT</text>
<text x="61" y="59.1">TO MAIN</text>
<text x="79.3" y="59.3">VCC</text>
<text x="228.4" y="56.5">MOTOROLA GPS MODULE</text>
<text x="34.8" y="67.2">VCC</text>
<text x="183.9" y="69.8">VCC</text>
<text x="47.9" y="100.9">electronic compass</text>
<text x="50.5" y="103.5">Dinsmore 1490</text>
<text x="202.2" y="106.4">VCC</text>
<text x="207.5" y="103.5">+5V</text>
<text x="262.4" y="106.2">+3V</text>
<text x="254.6" y="109.1">VCC3</text>
<text x="45.3" y="137.8">VCC</text>
<text x="58.3" y="132.3">not used</text>
<text x="100.2" y="148">+12V</text>
<text x="152.5" y="148">+5V</text>
<text x="92.4" y="150.9">VDD</text>
<text x="144.7" y="150.9">VCC</text>
<text x="58.3" y="171.6">not used</text>
<text x="176.1" y="177">Title</text>
<text x="186.5" y="179.7">GPS and COMPASS interface(Rev. D)</text>
<text x="176.1" y="184.9">Size</text>
<text x="186.5" y="184.9">Document Number</text>
<text x="262.4" y="184.9">Rev</text>
<text x="178.7" y="187.5">A</text>
<text x="186.5" y="187.5">Drawn by YoungPyo Hong</text>
<text x="176.1" y="192.7">Date:</text>
<text x="189.7" y="192.7">Sunday, March 02, 2003</text>
<text x="228.4" y="192.7">Sheet</text>
<text x="241.5" y="192.7">1</text>
<text x="249.3" y="192.7">of</text>
<text x="257.2" y="192.7">4</text>
</g>
<g font-size="2.3" fill="#000080">
<text x="61" y="29.8">J2</text>
<text x="234.9" y="28.2">J4</text>
<text x="140.8" y="33.4">Y1</text>
<text x="139.4" y="41">4M</text>
<text x="115.7" y="46.2">C9</text>
<text x="173.2" y="46.2">C8</text>
<text x="234.9" y="46.5">HEADER 5X2</text>
<text x="115.7" y="48.6">CAP</text>
<text x="125.9" y="51.5">U3</text>
<text x="173.2" y="48.6">CAP</text>
<text x="61" y="54.1">SBB</text>
<text x="61" y="71.6">J3</text>
<text x="222.9" y="69.8">C6</text>
<text x="236" y="69.8">C1</text>
<text x="84.5" y="72.4">R1</text>
<text x="84.5" y="75">1K</text>
<text x="222.9" y="72.1">CAP</text>
<text x="236" y="72.1">220UF</text>
<text x="191.5" y="80.3">C7</text>
<text x="191.5" y="82.6">CAP</text>
<text x="91.1" y="88.3">D1</text>
<text x="61" y="96">COMP</text>
<text x="91.1" y="96.2">DIODE</text>
<text x="61" y="110.9">J1</text>
<text x="219.2" y="109.6">U2</text>
<text x="219.2" y="111.9">REGULATOR</text>
<text x="136.8" y="124.7">PIC16F876</text>
<text x="61" y="127.3">PROG</text>
<text x="61" y="139.7">J5</text>
<text x="109.3" y="154.1">U1</text>
<text x="109.3" y="156.4">regulator</text>
<text x="61" y="166.6">A/D</text>
<text x="152.3" y="166.6">C3</text>
<text x="84.2" y="169.2">C2</text>
<text x="84.2" y="171.6">220UF</text>
<text x="99.9" y="171.8">C5</text>
<text x="152.3" y="169">220UF</text>
<text x="168" y="169.2">C4</text>
<text x="168" y="171.6">CAP</text>
<text x="99.9" y="174.2">CAP</text>
</g>
<g font-size="2.3" fill="#f00">
<text x="40.6" y="32.9">-CTS_AUX3</text>
<text x="43.1" y="35.7">RX</text>
<text x="215.8" y="30.3">RX_GPS</text>
<text x="257.7" y="30.3">TX_GPS</text>
<text x="257.7" y="33.1">1PPS</text>
<text x="40.6" y="40.8">TX_AUX3</text>
<text x="40.6" y="46">-RTS_AUX3</text>
<text x="163.5" y="61.9">AD0</text>
<text x="163.5" y="64.5">AD1</text>
<text x="163.5" y="67.1">AD2</text>
<text x="163.5" y="69.7">AD3</text>
<text x="45.8" y="75">SOUTH</text>
<text x="45.8" y="77.6">EAST</text>
<text x="163.5" y="77.4">TX_GPS</text>
<text x="163.5" y="74.8">RX_GPS</text>
<text x="163.5" y="72.3">AD4</text>
<text x="45.8" y="82.8">NORTH</text>
<text x="163.5" y="80.2">1PPS</text>
<text x="45.8" y="88.1">WEST</text>
<text x="163.5" y="90.5">PG_CLK</text>
<text x="163.5" y="93.1">PG_DATA</text>
<text x="166.1" y="98.5">SOUTH</text>
<text x="166.1" y="101.1">EAST</text>
<text x="166.1" y="103.8">NORTH</text>
<text x="166.1" y="106.4">WEST</text>
<text x="160.9" y="108.8">-RTS_AUX3</text>
<text x="160.9" y="111.4">-CTS_AUX3</text>
<text x="45.8" y="116.6">PG_DATA</text>
<text x="45.8" y="119.3">PG_CLK</text>
<text x="163.5" y="116.8">RX</text>
<text x="163.5" y="114">TX_AUX3</text>
<text x="45.8" y="148.2">AD4</text>
<text x="45.8" y="150.8">AD3</text>
<text x="45.8" y="153.5">AD2</text>
<text x="45.8" y="156.1">AD1</text>
<text x="45.8" y="158.7">AD0</text>
</g>
<g font-size="2.3" fill="#00f">
<text x="231.8" y="69.6">+</text>
<text x="148.1" y="166.3">+</text>
<text x="80.1" y="169">+</text>
</g>
<g font-size="1.9">
<text x="46.6" y="9.4">5</text>
<text x="96.3" y="9.4">4</text>
<text x="146" y="9.4">3</text>
<text x="195.7" y="9.4">2</text>
<text x="245.4" y="9.4">1</text>
<text x="19.8" y="34.6">D</text>
<text x="270.9" y="34.6">D</text>
<text x="19.8" y="80.3">C</text>
<text x="270.9" y="80.3">C</text>
<text x="19.8" y="126.2">B</text>
<text x="270.9" y="126.2">B</text>
<text x="19.8" y="171.9">A</text>
<text x="270.9" y="171.9">A</text>
<text x="46.6" y="195.2">5</text>
<text x="96.3" y="195.2">4</text>
<text x="146" y="195.2">3</text>
<text x="195.7" y="195.2">2</text>
<text x="245.4" y="195.2">1</text>
</g>
</svg>
